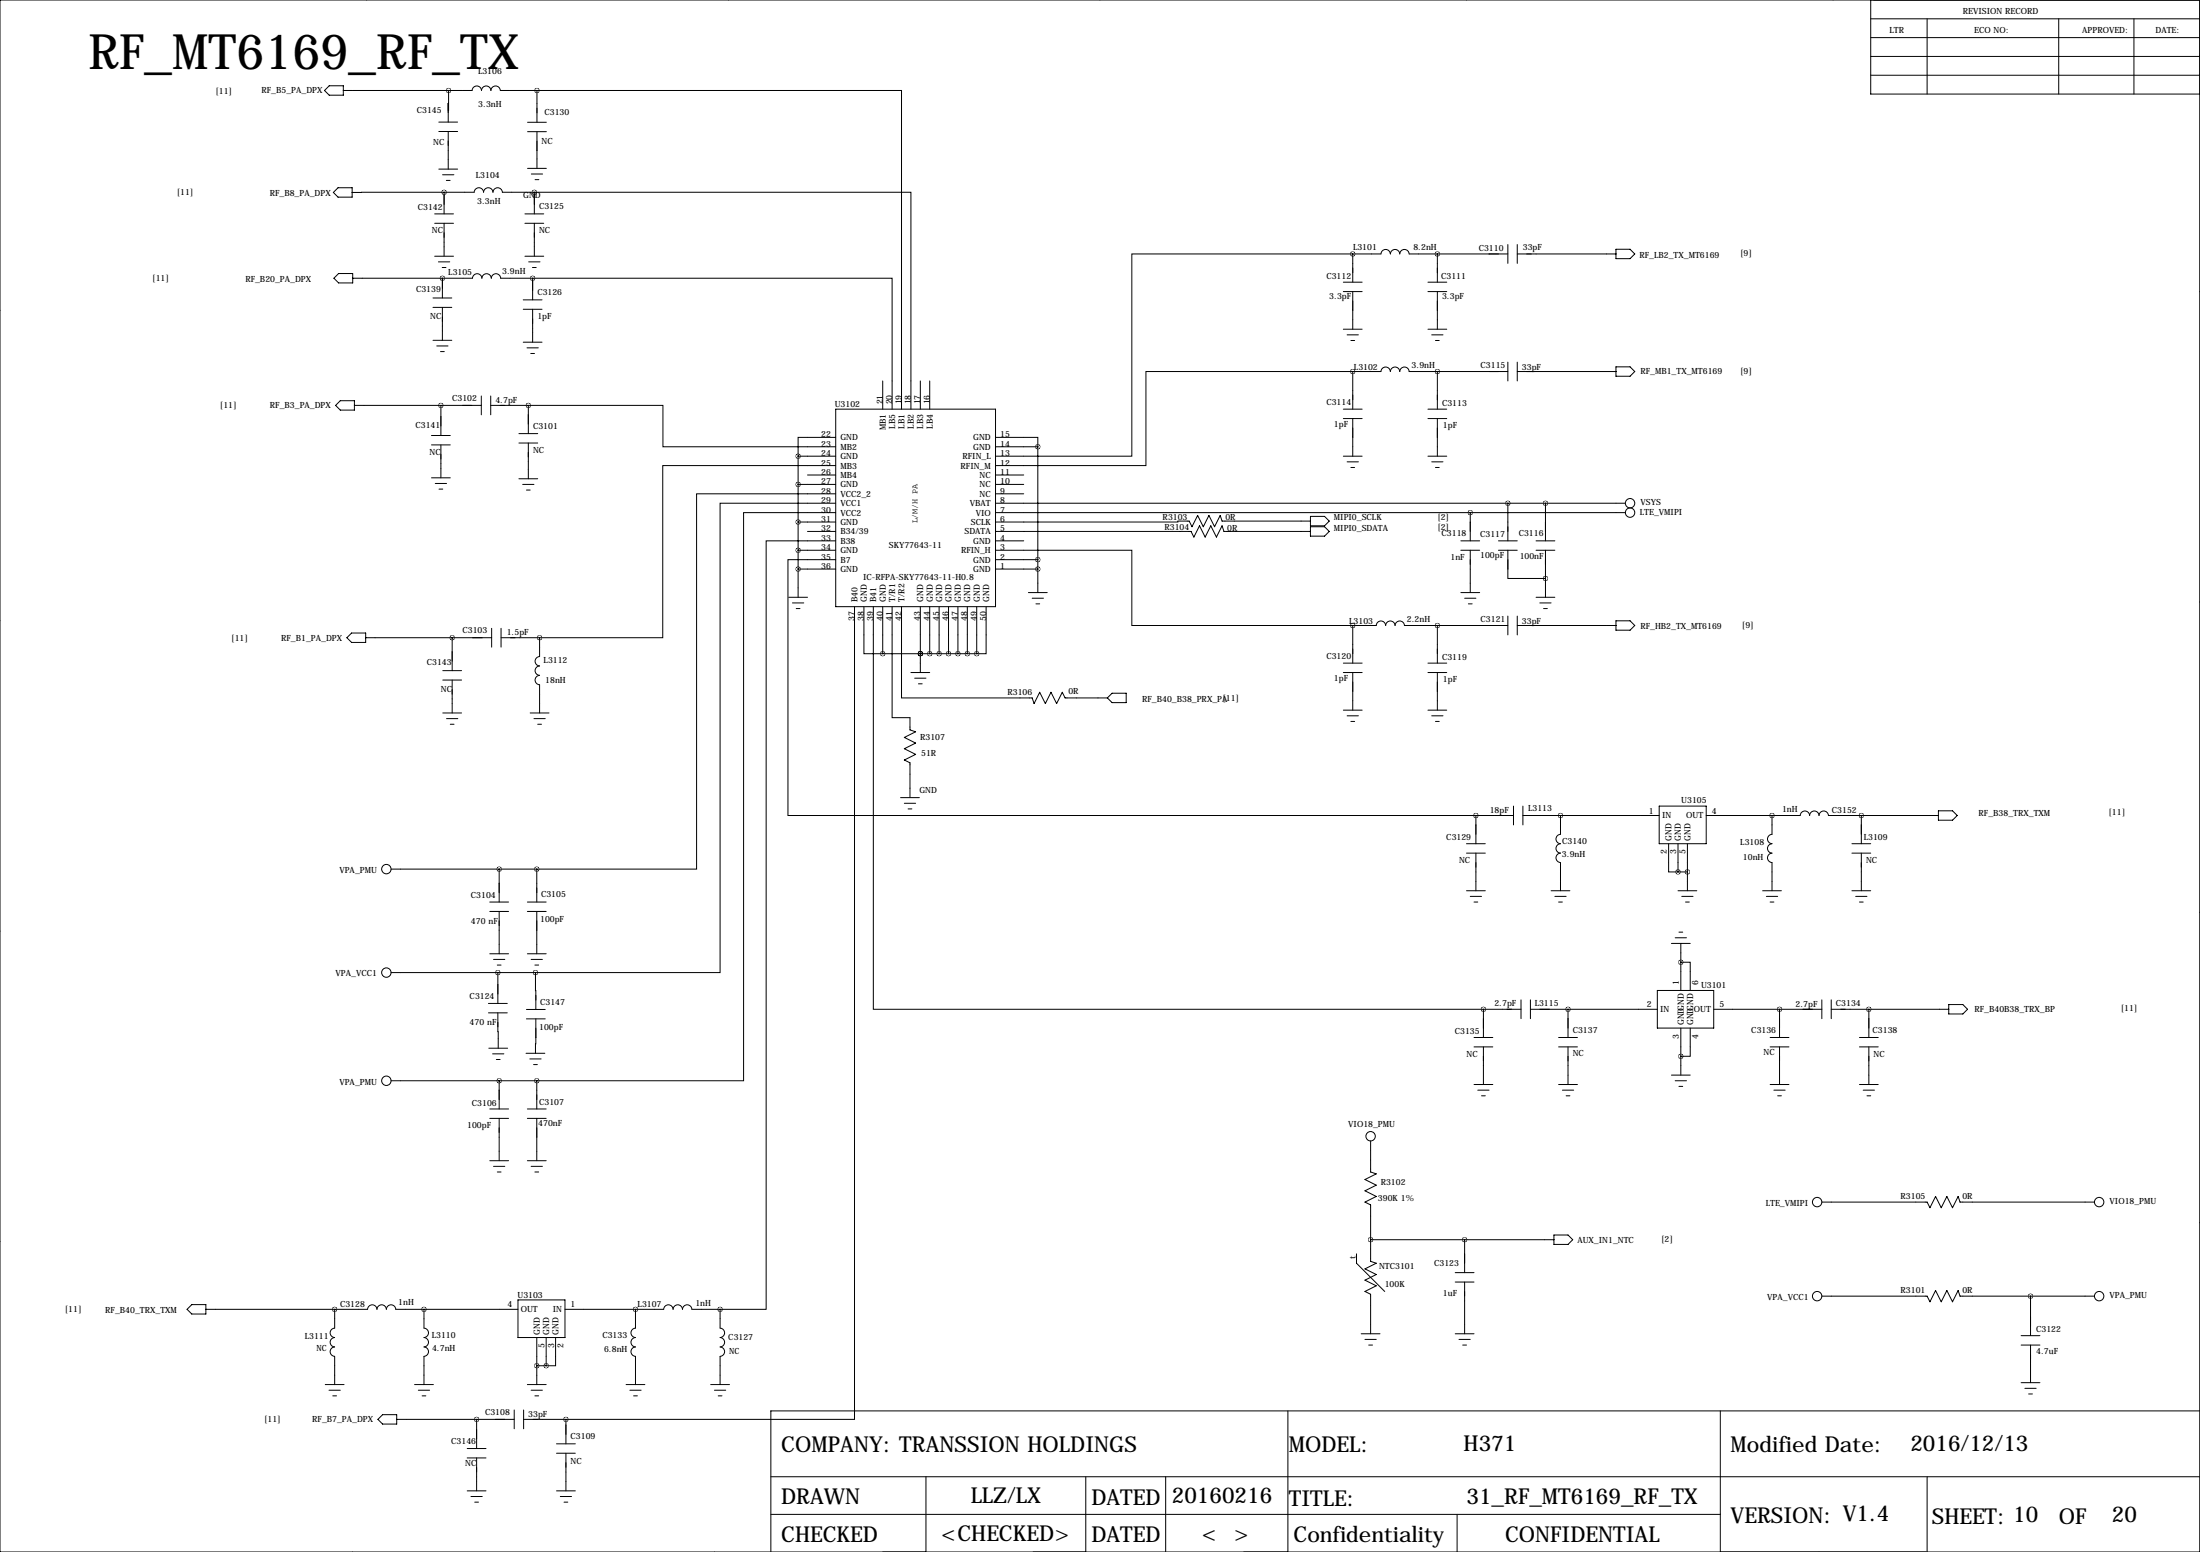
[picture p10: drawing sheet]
<svg xmlns="http://www.w3.org/2000/svg" width="594mm" height="419mm" viewBox="0 0 594 419" stroke-linecap="round" stroke-linejoin="round" font-family="sans-serif">
<g fill="none" stroke="#000" stroke-width=".27">
<path d="M99.1 -.1v.1M196.8 -.1v.1M297.2 -.1v.1M396.2 -.1v.1M495.3 -.1v.1M0 0h594.4v419.1h-594.4zM505.5 5.1h88.9M505.5 10.2h88.9M505.5 0v25.4h88.9M505.5 15.2h88.9M520.7 5.1v20.3M556.3 5.1v20.3"/>
<path d="M576.6 5.1v20.3M89 23.2h3.8v2.5h-3.8l-1.3-1.3zM92.8 24.4h34.8a1.27 1.27 0 0 1 1.2-1.2 1.27 1.27 0 0 1 1.3 1.2 1.27 1.27 0 0 1 1.3-1.2 1.27 1.27 0 0 1 1.2 1.2 1.27 1.27 0 0 1 1.3-1.2 1.27 1.27 0 0 1 1.3 1.2h9.9M118.6 35.5h5M118.6 33h5M121.1 35.5v10.2M121.2 24.4l-.1 8.6M142.5 33h5.1M142.5 35.6h5.1M145.1 24.4h98.5v86.1M145.1 24.4v8.6M145.1 35.6v9.9"/>
<path d="M505.5 20.3h88.9M90.1 52l1.2-1.3h3.8v2.5h-3.8zM117.4 57.8h5.1M118.6 45.7h5M119.6 47.2h3M120 51.9l-24.9 .1M120 51.9h8.1M120 51.9v5.9M120.6 48.7h1M128.1 51.9a1.27 1.27 0 0 1 1.3-1.2 1.27 1.27 0 0 1 1.3 1.2M130.7 51.9a1.27 1.27 0 0 1 1.2-1.2 1.27 1.27 0 0 1 1.3 1.2M133.2 51.9a1.27 1.27 0 0 1 1.3-1.2 1.27 1.27 0 0 1 1.2 1.2h8.7"/>
<path d="M141.8 57.8h5.1M142.5 45.5h5.1M143.6 47h3M144.4 51.9h101.7v58.6M144.4 51.9v5.9M144.6 48.5h1M91.5 73.9h3.8v2.5h-3.8l-1.3-1.3zM95.3 75.1h32.4a1.27 1.27 0 0 1 1.2-1.2 1.27 1.27 0 0 1 1.3 1.2M117.4 60.3h5.1M117.4 69.2h5.1M118.5 70.7h3M119.5 72.2h1"/>
<path d="M119.5 75.1v5.4M120 60.3v8.9M130.2 75.1a1.27 1.27 0 0 1 1.3-1.2 1.27 1.27 0 0 1 1.2 1.2 1.27 1.27 0 0 1 1.3-1.2 1.27 1.27 0 0 1 1.3 1.2h8.6M141.8 60.3h5.1M141.8 69.2h5.1M142.8 70.7h3.1M143.9 72.2h1M143.9 75.1h97.1v35.4M143.9 75.1v5.9M144.4 60.3v8.9M363 78.7h5M363 76.2h5"/>
<path d="M365.5 68.6h7.6a1.27 1.27 0 0 1 1.3-1.2 1.27 1.27 0 0 1 1.3 1.2 1.27 1.27 0 0 1 1.2-1.2 1.27 1.27 0 0 1 1.3 1.2 1.27 1.27 0 0 1 1.3-1.2 1.27 1.27 0 0 1 1.2 1.2h26.7M365.5 68.6h-59.7v54.6h-36.8M365.5 68.6v7.6M365.5 78.7v10.2M385.8 78.7h5.1M385.8 76.2h5.1M388.4 68.6v7.6M388.4 78.7v10.2M407.4 66v5.1M410 68.6h26.6M410 66v5.1M436.6 67.3h3.8l1.3 1.3-1.3 1.3h-3.8z"/>
<path d="M594.4 78.7h.1M0 83.8h.1M117 83h5.1M117 80.5h5.1M117 91.9h5.1M118 93.4h3.1M119 94.9h1M119.5 83v8.9M141.4 83.5h5.1M141.4 81h5.1M141.4 92.4h5.1M142.4 93.9h3"/>
<path d="M143.4 95.5h1M143.9 83.5v8.9M363 88.9h5M364 90.4h3M365 91.9h1M385.8 88.9h5.1M386.8 90.4h3.1M387.9 91.9h1M407.4 97.8v5.1M410 97.8v5.1M436.6 99.1h3.8l1.3 1.2-1.3 1.3h-3.8zM91.9 108.2h3.9v2.5h-3.9l-1.2-1.2z"/>
<path d="M95.8 109.5h34.2M116.6 117.6h5.1M119.1 109.5v8.1M130 106.9v5.1M132.6 109.5h10.1M132.6 106.9v5.1M140.2 119.6h5.1M140.2 117.1h5.1M142.7 109.5h36.4v11.1h46.7M142.7 109.5v7.6M142.7 119.6v9.7M225.8 118.1h-10.2v5.1"/>
<path d="M225.8 110.5h43.2v53.3h-43.2zM238.5 102.9v7.6M248.7 102.9v7.6M251.2 102.9v7.6M269 118.1h11.4v2.5M363 110.5h5M363 113h5M365.5 100.3h7.6a1.27 1.27 0 0 1 1.3-1.2 1.27 1.27 0 0 1 1.3 1.2 1.27 1.27 0 0 1 1.2-1.2 1.27 1.27 0 0 1 1.3 1.2 1.27 1.27 0 0 1 1.3-1.2 1.27 1.27 0 0 1 1.2 1.2h26.7M365.5 100.3h-55.9v25.4h-40.6M365.5 100.3v10.2M365.5 113v10.2M385.8 110.5h5.1"/>
<path d="M385.8 113h5.1M388.4 100.3v10.2M388.4 113v10.2M410 100.3h26.6M116.6 120.1h5.1M116.6 129h5.1M117.6 130.6h3M118.6 132.1h1M119.1 120.1v8.9M140.2 129.3h5.1M141.2 130.8h3.1M142.2 132.3h1.1"/>
<path d="M215.6 123.2h10.2M215.6 130.8h10.2M215.6 123.2v38.1M218.2 128.3h7.6M225.8 133.3h-37.6v101.4h-43.2M225.8 138.4h-24.9v153.4h-55.9M225.8 125.7h-46.7v46.5h-33.3M225.8 135.9h-31.2v126.7h-49.9M269 120.6h11.4M269 128.3h7.6M269 130.8h7.6M269 133.3h7.6"/>
<path d="M269 135.9h170.2M269 138.4h170.2M280.4 120.6v39.4M354.1 139.4h3.8l1.3 1.3-1.3 1.3h-3.8zM363 123.2h5M364 124.7h3M365 126.2h1M385.8 123.2h5.1M386.8 124.7h3.1M387.9 126.2h1M397.3 138.4v7.7M407.4 135.9v10.2"/>
<path d="M417.6 135.9v10.2M215.6 141h10.2M215.6 148.6h10.2M215.6 153.7h10.2M218.2 143.5h7.6M225.8 146.1h-18.8v207.5h-12.4M225.8 151.1h-12.9v69.1h185.9M269 148.6h36.8v20.3h59.7M269 143.5h52.8l.8 1.5 1.5-3 1.5 3 1.6-3 1.5 3 1.5-3 .5 1.5h23.4M269 146.1h7.6M269 151.1h11.4M269 153.7h11.4"/>
<path d="M354.1 140.7h-23.9l-.5-1.5-1.5 3-1.6-3-1.5 3-1.5-3-1.5 3-.8-1.5h-3v.3h-49.3M354.1 142.2h3.8l1.3 1.3-1.3 1.3h-3.8zM394.7 146.1h5.1M394.7 148.6h5.1M397.3 148.6v11.4M404.9 146.1h5.1M404.9 148.6h5.1M407.4 148.6v7.6h10.2M415 146.1h5.1M415 148.6h5.1M417.6 148.6v12.7M0 167.6h.1"/>
<path d="M93.7 172.2l1.3-1.3h3.8v2.6h-3.8zM98.8 172.2h34M122.2 172.2v8.9M132.8 169.7v5.1M135.4 172.2h10.4M135.4 169.7v5.1M145.8 172.2v5.1a1.27 1.27 0 0 0-1.2 1.3 1.27 1.27 0 0 0 1.2 1.2 1.27 1.27 0 0 0-1.2 1.3 1.27 1.27 0 0 0 1.2 1.3 1.27 1.27 0 0 0-1.2 1.2 1.27 1.27 0 0 0 1.2 1.3v7.6M213.1 161.3h5.1M214.1 162.8h3.1M215.1 164.3h1.1M230.9 163.8v219.5h-78M233.4 163.8v12.7h5.1"/>
<path d="M236 163.8v108.7h164.8M238.5 163.8v12.7M238.5 176.5h25.4M241 163.8v30h4.9v3.3l1.5 .5-3.1 1.5 3.1 1.6-3.1 1.5 3.1 1.5-3.1 1.5 1.6 .8v9.4M243.6 163.8v24.7h35.3l.5 1.5 1.5-3.1 1.5 3.1 1.6-3.1 1.5 3.1 1.5-3.1 .8 1.6h11.4M248.7 176.5h.1M248.7 163.8v17.8M251.2 163.8v12.7M253.7 163.8v12.7M256.3 163.8v12.7M258.8 163.8v12.7M261.4 163.8v12.7"/>
<path d="M263.9 163.8v12.7M266.4 163.8v12.7h-2.5M277.9 160h5.1M278.9 161.5h3M279.9 163.1h1M363 179.1h5M365.5 168.9v10.2M365.5 168.9h6.4M371.9 168.9a1.27 1.27 0 0 1 1.2-1.2 1.27 1.27 0 0 1 1.3 1.2M374.4 168.9a1.27 1.27 0 0 1 1.3-1.2 1.27 1.27 0 0 1 1.2 1.2M376.9 168.9a1.27 1.27 0 0 1 1.3-1.2 1.27 1.27 0 0 1 1.3 1.2h27.9M385.8 179.1h5.1"/>
<path d="M388.4 168.9v10.2M394.7 160h5.1M395.7 161.5h3.1M396.7 163.1h1.1M407.4 166.4v5M410 166.4v5M410 168.9h26.6M415 161.3h5.1M416.1 162.8h3M417.1 164.3h1M436.6 167.6h3.8l1.3 1.3-1.3 1.3h-3.8zM594.4 162.6h.1"/>
<path d="M119.6 183.6h5.1M119.6 181.1h5.1M119.6 192.5h5.1M120.6 194.1h3.1M121.7 195.6h1M122.2 183.6v8.9M143.3 192.5h5M144.3 194.1h3M145.3 195.6h1M246.1 181.6h5.1M247.1 183.1h3.1M248.2 184.7h1"/>
<path d="M299.2 188.5l1.3-1.3h3.8v2.5h-3.8zM363 181.6h5M363 191.8h5M364 193.3h3M365 194.8h1M365.5 181.6v10.2M385.8 181.6h5.1M385.8 191.8h5.1M386.8 193.3h3.1M387.9 194.8h1M388.4 181.6v10.2M243.3 215.4h5.1"/>
<path d="M244.3 216.9h3.1M245.4 218.4h1M408.9 217.7v5.1M411.5 217.7v5.1M448.3 217.7h12.7v10.1h-12.7zM523.7 218.9h3.9l1.2 1.3-1.2 1.3h-3.9zM105.7 234.7h39.3M134.9 234.7v8.9M145 234.7v8.9M396.2 230.4h5.1M396.2 227.8h5.1M398.8 220.2h10.1"/>
<path d="M398.8 220.2v7.6M398.8 230.4v10.1M411.5 220.2h36.8M421.6 220.2v5.1a1.27 1.27 0 0 0-1.2 1.3 1.27 1.27 0 0 0 1.2 1.2 1.27 1.27 0 0 0-1.2 1.3 1.27 1.27 0 0 0 1.2 1.3 1.27 1.27 0 0 0-1.2 1.2 1.27 1.27 0 0 0 1.2 1.3v7.6M450.8 227.8v7.7h2.6M453.4 227.8v7.7M453.4 235.5h2.5M455.9 227.8v12.7M461 220.2h25.4a1.27 1.27 0 0 1 1.3-1.2 1.27 1.27 0 0 1 1.3 1.2 1.27 1.27 0 0 1 1.2-1.2 1.27 1.27 0 0 1 1.3 1.2 1.27 1.27 0 0 1 1.3-1.2 1.27 1.27 0 0 1 1.2 1.2h29.7M478.8 220.2v5.1a1.27 1.27 0 0 0-1.2 1.3 1.27 1.27 0 0 0 1.2 1.2 1.27 1.27 0 0 0-1.2 1.3 1.27 1.27 0 0 0 1.2 1.3 1.27 1.27 0 0 0-1.2 1.2 1.27 1.27 0 0 0 1.2 1.3v7.6M500.4 230.4h5.1M500.4 227.8h5.1"/>
<path d="M502.9 220.2v7.6M502.9 230.4v10.1M0 251.5h.1M132.3 246.1h5.1M132.3 243.6h5.1M132.3 257.6h5.1M133.3 259.1h3.1M134.9 246.1v11.5M142.5 246.1h5.1M142.5 243.6h5.1M142.5 257.6h5.1M143.5 259.1h3.1"/>
<path d="M145 246.1v11.5M396.2 240.5h5.1M397.3 242.1h3M398.3 243.6h1M419.1 240.5h5.1M420.1 242.1h3.1M421.1 243.6h1M451.6 254.8h5.1M452.6 253.2h3.1M453.4 240.5h5.1M453.6 251.7h1.1M454.2 259.8h2.5v7.7"/>
<path d="M454.2 254.8v12.7M454.4 242.1h3.1M455.4 243.6h1M476.2 240.5h5.1M477.3 242.1h3M478.3 243.6h1M500.4 240.5h5.1M501.4 242.1h3M502.4 243.6h1M594.4 246.4h.1M105.7 262.6h39M132 273.5h5.1"/>
<path d="M132 271h5.1M134.4 260.6h1M134.5 273.5l.1 9.6M134.5 262.6v8.4M142.2 272.6h5.1M142.2 275.1h5.1M144.5 260.6h1M144.7 262.6l.1 10M144.8 275.1l-.1 9.3M400.8 272.5v7.7M400.8 272.5h10.2M411 270v5.1"/>
<path d="M413.5 272.5h34.3M413.5 270v5.1M423.7 272.5v7.7M447.8 267.5h15.2v10.1h-15.2zM454.2 277.6v12.7M456.7 277.6v7.6h-2.5M463 272.5h29.3M480.8 272.5v7.7M492.3 270v5.1M494.8 272.5h31.7M494.8 270v5.1M505 272.5v7.7"/>
<path d="M526.5 271.3h3.9l1.2 1.2-1.2 1.3h-3.9zM105.7 291.8h39.3M132.1 283.1h5.1M132.3 299.5h5.1M133.1 284.6h3M134.1 286.1h1M134.9 291.8v7.7M142.1 284.4h5.1M142.5 299.5h5.1M143.2 286h3M144.2 287.5h1M145 291.8v7.7"/>
<path d="M398.3 282.7h5.1M398.3 280.2h5.1M398.3 292.9h5.1M399.3 294.4h3M400.3 295.9h1M400.8 282.7v10.2M421.1 282.7h5.1M421.1 280.2h5.1M421.1 292.9h5.1M422.1 294.4h3.1M423.2 295.9h1M423.7 282.7v10.2"/>
<path d="M451.6 290.3h5.1M452.6 291.8h3.1M453.6 293.4h1.1M478.3 282.7h5.1M478.3 280.2h5.1M478.3 292.9h5.1M479.3 294.4h3M480.3 295.9h1M480.8 282.7v10.2M502.4 282.7h5.1M502.4 280.2h5.1M502.4 292.9h5.1"/>
<path d="M503.4 294.4h3.1M504.4 295.9h1.1M505 282.7v10.2M132.3 302h5.1M132.3 313.4h5.1M133.3 315h3.1M134.4 316.5h1M134.9 302v11.4M142.5 302h5.1M142.5 313.4h5.1M143.5 315h3.1M144.5 316.5h1"/>
<path d="M145 302v11.4M370.3 308.1v8.4l1.6 .5-3.1 1.5 3.1 1.5-3.1 1.6 3.1 1.5-3.1 1.5 1.5 .8v15.2l1.6 .5-3.1 1.5 3.1 1.6-3.1 1.5 3.1 1.5-3.1 1.5 1.5 .8v10.7M0 335.3h.1M366.5 338.6v2.5l7.6 7.6M370.3 334.8h49.6M395.7 334.8v8.9M419.9 333.5h3.8l1.2 1.3-1.2 1.2h-3.8zM492.3 324.6h28.4l.8 1.5 1.5-3 1.5 3 1.5-3 1.6 3 1.5-3 .5 1.5h36.3M594.4 330.2h.1M50.5 353.6l1.3-1.3h3.8v2.5h-3.8zM55.6 353.6h43.7a1.27 1.27 0 0 1 1.3-1.3 1.27 1.27 0 0 1 1.3 1.3 1.27 1.27 0 0 1 1.2-1.3 1.27 1.27 0 0 1 1.3 1.3 1.27 1.27 0 0 1 1.3-1.3 1.27 1.27 0 0 1 1.2 1.3h33.1M90.4 353.6v5a1.27 1.27 0 0 0-1.2 1.3 1.27 1.27 0 0 0 1.2 1.3"/>
<path d="M114.6 353.6v5a1.27 1.27 0 0 1 1.2 1.3 1.27 1.27 0 0 1-1.2 1.3 1.27 1.27 0 0 1 1.2 1.3 1.27 1.27 0 0 1-1.2 1.2 1.27 1.27 0 0 1 1.2 1.3 1.27 1.27 0 0 1-1.2 1.3v7.6M140 351h12.7v10.2h-12.7zM152.7 353.6h26.6a1.27 1.27 0 0 1 1.3-1.3 1.27 1.27 0 0 1 1.3 1.3 1.27 1.27 0 0 1 1.2-1.3 1.27 1.27 0 0 1 1.3 1.3 1.27 1.27 0 0 1 1.3-1.3 1.27 1.27 0 0 1 1.2 1.3h7.7M171.7 353.6v5a1.27 1.27 0 0 0-1.2 1.3 1.27 1.27 0 0 0 1.2 1.3 1.27 1.27 0 0 0-1.2 1.3 1.27 1.27 0 0 0 1.2 1.2 1.27 1.27 0 0 0-1.2 1.3 1.27 1.27 0 0 0 1.2 1.3v7.6M194.6 353.6v5M194.6 358.6a1.27 1.27 0 0 1 1.2 1.3 1.27 1.27 0 0 1-1.2 1.3M393.2 346.2h5.1M393.2 343.7h5.1M395.7 346.2v14M492.3 350h28.4l.8 1.5 1.5-3 1.5 3 1.5-3 1.6 3 1.5-3 .5 1.5h36.3M548.6 350v10.7M87.9 373.9h5.1"/>
<path d="M88.9 375.4h3M89.9 376.9h1M90.4 363.7a1.27 1.27 0 0 0-1.2 1.3 1.27 1.27 0 0 0 1.2 1.3M90.4 361.2a1.27 1.27 0 0 0-1.2 1.3 1.27 1.27 0 0 0 1.2 1.2M90.4 366.3v7.6M112 373.9h5.1M113 375.4h3.1M114 376.9h1.1M142.5 373.9h5.1M143.5 375.4h3.1M144.5 376.9h1M145 361.2v12.7"/>
<path d="M145 368.8h2.6M147.6 361.2v7.6M150.1 361.2v7.6h-2.5M169.2 373.9h5M170.2 375.4h3M171.2 376.9h1M192 373.9h5.1M193 375.4h3.1M194.1 376.9h1M194.6 363.7a1.27 1.27 0 0 1 1.2 1.3 1.27 1.27 0 0 1-1.2 1.3v7.6M194.6 361.2a1.27 1.27 0 0 1 1.2 1.3 1.27 1.27 0 0 1-1.2 1.2M367.8 360.2h5.1"/>
<path d="M368.8 361.7h3.1M369.8 363.2h1M393.2 360.2h5.1M394.2 361.7h3.1M395.2 363.2h1M546.1 363.2h5.1M546.1 360.7h5.1M546.1 373.4h5.1M547.1 374.9h3.1M548.1 376.4h1M548.6 363.2v10.2M102.1 383.3l1.3-1.3h3.8v2.6h-3.8z"/>
<path d="M107.2 383.3h31.7M126.2 393.7h5.1M126.2 391.2h5.1M128.8 383.3v7.9M128.8 393.7v8.9M138.9 380.7v5.1M141.5 383.3h11.4M141.5 380.7v5.1M150.4 392.4h5M150.4 389.9h5M152.9 383.3v6.6M152.9 392.4v10.2"/>
<path d="M208.3 398.8h386.1M250.2 398.8v20.3M293.4 398.8v20.3M315 398.8v20.3M348 381v38.1M464.8 381v38.1M520.7 398.8v20.3M594.4 381h-386.1v38.1M95.2 419.1h.1M126.2 402.6h5.1M127.3 404.1h3M128.3 405.6h1"/>
<path d="M150.4 402.6h5M151.4 404.1h3M152.4 405.6h1M193 419.1h.1M208.3 408.9h256.5M393.7 408.9v10.2M491.5 419.1h.1"/>
<circle cx="440.4" cy="135.9" r="1.27"/>
<circle cx="440.4" cy="138.4" r="1.27"/>
<circle cx="104.4" cy="234.7" r="1.27"/>
<circle cx="104.4" cy="262.6" r="1.27"/>
<circle cx="104.4" cy="291.8" r="1.27"/>
<circle cx="370.3" cy="306.8" r="1.27"/>
<circle cx="491" cy="324.6" r="1.27"/>
<circle cx="567.2" cy="324.6" r="1.27"/>
<circle cx="491" cy="350" r="1.27"/>
<circle cx="567.2" cy="350" r="1.27"/>
</g>
<path d="M134.8 234.7a.05 .05 0 0 0 .1 0 .05 .05 0 0 0-.1 0zM145 234.7a.05 .05 0 0 0 .1 0 .05 .05 0 0 0-.1 0zM134.8 291.8a.05 .05 0 0 0 .1 0 .05 .05 0 0 0-.1 0zM145 291.8a.05 .05 0 0 0 .1 0 .05 .05 0 0 0-.1 0zM152.9 383.3a.05 .05 0 0 0 .1 0 .05 .05 0 0 0-.1 0zM238.5 176.5a.05 .05 0 0 0 .1 0 .05 .05 0 0 0-.1 0zM248.6 176.5a.05 .05 0 0 0 .1 0 .05 .05 0 0 0-.1 0zM251.2 176.5a.05 .05 0 0 0 .1 0 .05 .05 0 0 0-.1 0zM253.7 176.5a.05 .05 0 0 0 .1 0 .05 .05 0 0 0-.1 0zM256.2 176.5a.05 .05 0 0 0 .1 0 .05 .05 0 0 0-.1 0zM258.8 176.5a.05 .05 0 0 0 .1 0 .05 .05 0 0 0-.1 0zM261.3 176.5a.05 .05 0 0 0 .1 0 .05 .05 0 0 0-.1 0zM263.9 176.5a.05 .05 0 0 0 .1 0 .05 .05 0 0 0-.1 0zM248.6 176.5a.05 .05 0 0 0 .1 0 .05 .05 0 0 0-.1 0zM215.6 153.7a.05 .05 0 0 0 .1 0 .05 .05 0 0 0-.1 0zM215.6 148.6a.05 .05 0 0 0 .1 0 .05 .05 0 0 0-.1 0zM215.6 141a.05 .05 0 0 0 .1 0 .05 .05 0 0 0-.1 0zM215.6 130.8a.05 .05 0 0 0 .1 0 .05 .05 0 0 0-.1 0zM215.6 123.2a.05 .05 0 0 0 .1 0 .05 .05 0 0 0-.1 0zM388.3 68.6a.05 .05 0 0 0 .1 0 .05 .05 0 0 0-.1 0zM365.5 68.6a.05 .05 0 0 0 .1 0 .05 .05 0 0 0-.1 0zM365.5 100.3a.05 .05 0 0 0 .1 0 .05 .05 0 0 0-.1 0zM388.3 100.3a.05 .05 0 0 0 .1 0 .05 .05 0 0 0-.1 0zM407.4 135.9a.05 .05 0 0 0 .1 0 .05 .05 0 0 0-.1 0zM417.5 135.9a.05 .05 0 0 0 .1 0 .05 .05 0 0 0-.1 0zM417.5 156.2a.05 .05 0 0 0 .1 0 .05 .05 0 0 0-.1 0zM397.2 138.4a.05 .05 0 0 0 .1 0 .05 .05 0 0 0-.1 0zM388.3 168.9a.05 .05 0 0 0 .1 0 .05 .05 0 0 0-.1 0zM365.5 168.9a.05 .05 0 0 0 .1 0 .05 .05 0 0 0-.1 0zM280.4 153.7a.05 .05 0 0 0 .1 0 .05 .05 0 0 0-.1 0zM280.4 120.6a.05 .05 0 0 0 .1 0 .05 .05 0 0 0-.1 0zM280.4 151.1a.05 .05 0 0 0 .1 0 .05 .05 0 0 0-.1 0zM395.7 334.8a.05 .05 0 0 0 .1 0 .05 .05 0 0 0-.1 0zM370.3 334.8a.05 .05 0 0 0 .1 0 .05 .05 0 0 0-.1 0zM480.8 272.5a.05 .05 0 0 0 .1 0 .05 .05 0 0 0-.1 0zM423.6 272.5a.05 .05 0 0 0 .1 0 .05 .05 0 0 0-.1 0zM504.9 272.5a.05 .05 0 0 0 .1 0 .05 .05 0 0 0-.1 0zM114.5 353.6a.05 .05 0 0 0 .1 0 .05 .05 0 0 0-.1 0zM90.4 353.6a.05 .05 0 0 0 .1 0 .05 .05 0 0 0-.1 0zM194.5 353.6a.05 .05 0 0 0 .1 0 .05 .05 0 0 0-.1 0zM147.5 368.8a.05 .05 0 0 0 .1 0 .05 .05 0 0 0-.1 0zM145 368.8a.05 .05 0 0 0 .1 0 .05 .05 0 0 0-.1 0zM454.1 285.2a.05 .05 0 0 0 .1 0 .05 .05 0 0 0-.1 0zM454.1 259.8a.05 .05 0 0 0 .1 0 .05 .05 0 0 0-.1 0zM400.8 272.5a.05 .05 0 0 0 .1 0 .05 .05 0 0 0-.1 0zM502.9 220.2a.05 .05 0 0 0 .1 0 .05 .05 0 0 0-.1 0zM421.6 220.2a.05 .05 0 0 0 .1 0 .05 .05 0 0 0-.1 0zM478.7 220.2a.05 .05 0 0 0 .1 0 .05 .05 0 0 0-.1 0zM398.7 220.2a.05 .05 0 0 0 .1 0 .05 .05 0 0 0-.1 0zM455.9 235.5a.05 .05 0 0 0 .1 0 .05 .05 0 0 0-.1 0zM453.3 235.5a.05 .05 0 0 0 .1 0 .05 .05 0 0 0-.1 0zM144.3 51.9a.05 .05 0 0 0 .1 0 .05 .05 0 0 0-.1 0zM121.2 24.4a.05 .05 0 0 0 .1 0 .05 .05 0 0 0-.1 0zM119.1 109.5a.05 .05 0 0 0 .1 0 .05 .05 0 0 0-.1 0zM122.1 172.2a.05 .05 0 0 0 .1 0 .05 .05 0 0 0-.1 0zM128.7 383.3a.05 .05 0 0 0 .1 0 .05 .05 0 0 0-.1 0zM143.9 75.1a.05 .05 0 0 0 .1 0 .05 .05 0 0 0-.1 0zM119.9 51.9a.05 .05 0 0 0 .1 0 .05 .05 0 0 0-.1 0zM119.5 75.1a.05 .05 0 0 0 .1 0 .05 .05 0 0 0-.1 0zM142.7 109.5a.05 .05 0 0 0 .1 0 .05 .05 0 0 0-.1 0zM548.6 350a.05 .05 0 0 0 .1 0 .05 .05 0 0 0-.1 0zM145 24.4a.05 .05 0 0 0 .1 0 .05 .05 0 0 0-.1 0zM134.5 262.6a.05 .05 0 0 0 .1 0 .05 .05 0 0 0-.1 0zM144.6 262.6a.05 .05 0 0 0 .1 0 .05 .05 0 0 0-.1 0z" fill="#000" stroke="#000" stroke-width="1.3"/>
<text font-size="13.2" x="23.9" y="18.5">RF_MT6169_RF_TX</text>
<g font-size="5.9">
<text x="211.1" y="392.2">COMPANY: TRANSSION HOLDINGS</text>
<text x="348.2" y="392.2">MODEL:</text>
<text x="395.5" y="391.7">H371</text>
<text x="467.6" y="392.2">Modified Date:</text>
<text x="516.2" y="391.7">2016/12/13</text>
<text x="211.1" y="406.1">DRAWN</text>
<text x="262.3" y="405.9">LLZ/LX</text>
<text x="294.9" y="406.4">DATED</text>
<text x="316.6" y="405.9">20160216</text>
<text x="348.2" y="406.7">TITLE:</text>
<text x="396.2" y="406.1">31_RF_MT6169_RF_TX</text>
<text x="467.6" y="411.2">VERSION: V1.4</text>
<text x="522" y="411.5">SHEET: 10</text>
<text x="556.3" y="411.5">OF</text>
<text x="570.6" y="411">20</text>
<text x="211.1" y="416.3">CHECKED</text>
<text x="254.3" y="416.1">&lt;CHECKED&gt;</text>
<text x="294.9" y="416.3">DATED</text>
<text x="324.8" y="416.1">&lt; &gt;</text>
<text x="349.5" y="416.3">Confidentiality</text>
<text x="406.7" y="416.3">CONFIDENTIAL</text>
</g>
<g font-size="2.3">
<text x="530.4" y="3.8">REVISION RECORD</text>
<text x="510.5" y="8.9">LTR</text>
<text x="533.4" y="8.9">ECO NO:</text>
<text x="562.6" y="8.9">APPROVED:</text>
<text x="582.4" y="8.9">DATE:</text>
<text x="129.2" y="19.9">L3106</text>
<text x="58.2" y="25.3">[11]</text>
<text x="70.7" y="25.2">RF_B5_PA_DPX</text>
<text x="129.2" y="28.8">3.3nH</text>
<text x="112.6" y="30.5">C3145</text>
<text x="147.1" y="31">C3130</text>
<text x="117.1" y="39.1">NC</text>
<text x="146.4" y="39">NC</text>
<text x="47.8" y="52.6">[11]</text>
<text x="72.9" y="52.8">RF_B8_PA_DPX</text>
<text x="128.6" y="48.1">L3104</text>
<text x="141.4" y="53.6">GND</text>
<text x="112.9" y="56.8">C3142</text>
<text x="128.9" y="55.2">3.3nH</text>
<text x="145.6" y="56.3">C3125</text>
<text x="116.7" y="62.8">NC</text>
<text x="145.6" y="62.8">NC</text>
<text x="365.6" y="67.6">L3101</text>
<text x="381.9" y="67.4">8.2nH</text>
<text x="399.5" y="67.8">C3110</text>
<text x="411.5" y="67.4">33pF</text>
<text x="443" y="69.6">RF_LB2_TX_MT6169</text>
<text x="470.2" y="69.2">[9]</text>
<text x="41.1" y="75.9">[11]</text>
<text x="66.3" y="76.1">RF_B20_PA_DPX</text>
<text x="121.1" y="74.4">L3105</text>
<text x="135.7" y="74">3.9nH</text>
<text x="358.4" y="75.4">C3112</text>
<text x="389.4" y="75.4">C3111</text>
<text x="112.4" y="78.8">C3139</text>
<text x="145.2" y="79.5">C3126</text>
<text x="359.2" y="80.9">3.3pF</text>
<text x="389.6" y="80.9">3.3pF</text>
<text x="116.2" y="86.1">NC</text>
<text x="145.2" y="86.1">1pF</text>
<text x="365.8" y="99.8">L3102</text>
<text x="381.4" y="99.4">3.9nH</text>
<text x="400.1" y="99.4">C3115</text>
<text x="411.2" y="99.8">33pF</text>
<text x="443.2" y="101.1">RF_MB1_TX_MT6169</text>
<text x="470.2" y="100.9">[9]</text>
<text x="59.4" y="110.1">[11]</text>
<text x="72.9" y="110.2">RF_B3_PA_DPX</text>
<text x="122.2" y="108.3">C3102</text>
<text x="133.9" y="108.7">4.7pF</text>
<text x="225.6" y="110">U3102</text>
<text x="238.5" y="109.2" transform="rotate(-90 238.5 109.2)">21</text>
<text x="241" y="109.2" transform="rotate(-90 241 109.2)">20</text>
<text x="243.6" y="109.2" transform="rotate(-90 243.6 109.2)">19</text>
<text x="246.1" y="109.2" transform="rotate(-90 246.1 109.2)">18</text>
<text x="248.7" y="109.2" transform="rotate(-90 248.7 109.2)">17</text>
<text x="251.2" y="109.2" transform="rotate(-90 251.2 109.2)">16</text>
<text x="358.4" y="109.5">C3114</text>
<text x="389.6" y="109.7">C3113</text>
<text x="112.3" y="115.7">C3141</text>
<text x="144" y="115.9">C3101</text>
<text x="221.9" y="118.1">22</text>
<text x="227.1" y="118.9">GND</text>
<text x="239.3" y="116.2" transform="rotate(-90 239.3 116.2)">MB1</text>
<text x="241.9" y="115.7" transform="rotate(-90 241.9 115.7)">LB5</text>
<text x="244.4" y="115.7" transform="rotate(-90 244.4 115.7)">LB1</text>
<text x="246.9" y="115.7" transform="rotate(-90 246.9 115.7)">LB2</text>
<text x="249.5" y="115.7" transform="rotate(-90 249.5 115.7)">LB3</text>
<text x="252" y="115.7" transform="rotate(-90 252 115.7)">LB4</text>
<text x="263" y="118.9">GND</text>
<text x="270.3" y="118.1">15</text>
<text x="360.4" y="115.4">1pF</text>
<text x="389.9" y="115.7">1pF</text>
<text x="116.1" y="122.9">NC</text>
<text x="144" y="122.4">NC</text>
<text x="221.9" y="125.7">25</text>
<text x="221.9" y="120.7">23</text>
<text x="221.9" y="123.2">24</text>
<text x="227.1" y="121.5">MB2</text>
<text x="227.1" y="124">GND</text>
<text x="260.1" y="124">RFIN_L</text>
<text x="263" y="121.5">GND</text>
<text x="270.3" y="120.7">14</text>
<text x="270.3" y="123.2">13</text>
<text x="270.3" y="125.7">12</text>
<text x="221.9" y="130.8">27</text>
<text x="221.9" y="128.3">26</text>
<text x="227.1" y="131.6">GND</text>
<text x="227.1" y="129.1">MB4</text>
<text x="227.1" y="126.5">MB3</text>
<text x="259.5" y="126.5">RFIN_M</text>
<text x="264.7" y="129.1">NC</text>
<text x="264.7" y="131.6">NC</text>
<text x="270.3" y="128.3">11</text>
<text x="270.3" y="130.8">10</text>
<text x="221.9" y="135.9">29</text>
<text x="221.9" y="133.4">28</text>
<text x="227.1" y="136.7">VCC1</text>
<text x="227.1" y="134.2">VCC2_2</text>
<text x="262.1" y="136.7">VBAT</text>
<text x="264.7" y="134.2">NC</text>
<text x="270.3" y="133.4">9</text>
<text x="270.3" y="135.9">8</text>
<text x="443.3" y="136.5">VSYS</text>
<text x="221.9" y="143.5">32</text>
<text x="221.9" y="138.4">30</text>
<text x="221.9" y="141">31</text>
<text x="227.1" y="139.2">VCC2</text>
<text x="227.1" y="141.8">GND</text>
<text x="247.9" y="141.4" transform="rotate(-90 247.9 141.4)">L/M/H PA</text>
<text x="262.3" y="141.8">SCLK</text>
<text x="263.6" y="139.2">VIO</text>
<text x="270.3" y="138.4">7</text>
<text x="270.3" y="141">6</text>
<text x="270.3" y="143.5">5</text>
<text x="314.1" y="140.3">R3103</text>
<text x="314.6" y="143.1">R3104</text>
<text x="331.1" y="140.5">0R</text>
<text x="331.6" y="143.3">0R</text>
<text x="360.4" y="143.3">MIPI0_SDATA</text>
<text x="360.4" y="140.5">MIPI0_SCLK</text>
<text x="388.4" y="143.1">[2]</text>
<text x="388.4" y="140.3">[2]</text>
<text x="443.1" y="139">LTE_VMIPI</text>
<text x="221.9" y="148.6">34</text>
<text x="221.9" y="146.1">33</text>
<text x="227.1" y="149.4">GND</text>
<text x="227.1" y="146.9">B38</text>
<text x="227.1" y="144.3">B34/39</text>
<text x="240.1" y="148.1">SKY77643-11</text>
<text x="259.7" y="149.4">RFIN_H</text>
<text x="260.6" y="144.3">SDATA</text>
<text x="263" y="146.9">GND</text>
<text x="270.3" y="146.1">4</text>
<text x="270.3" y="148.6">3</text>
<text x="389.5" y="144.9">C3118</text>
<text x="399.9" y="145">C3117</text>
<text x="410.3" y="144.9">C3116</text>
<text x="221.9" y="153.7">36</text>
<text x="221.9" y="151.1">35</text>
<text x="227.1" y="154.5">GND</text>
<text x="227.1" y="151.9">B7</text>
<text x="263" y="151.9">GND</text>
<text x="263" y="154.5">GND</text>
<text x="270.3" y="151.1">2</text>
<text x="270.3" y="153.7">1</text>
<text x="391.9" y="151.1">1nF</text>
<text x="399.9" y="150.7">100pF</text>
<text x="410.6" y="150.9">100nF</text>
<text x="233.2" y="156.7">IC-RFPA-SKY77643-11-H0.8</text>
<text x="230.9" y="167.7" transform="rotate(-90 230.9 167.7)">37</text>
<text x="231.7" y="162.6" transform="rotate(-90 231.7 162.6)">B40</text>
<text x="233.4" y="167.7" transform="rotate(-90 233.4 167.7)">38</text>
<text x="234.2" y="162.6" transform="rotate(-90 234.2 162.6)">GND</text>
<text x="236" y="167.7" transform="rotate(-90 236 167.7)">39</text>
<text x="236.8" y="162.6" transform="rotate(-90 236.8 162.6)">B41</text>
<text x="238.5" y="167.7" transform="rotate(-90 238.5 167.7)">40</text>
<text x="239.3" y="162.6" transform="rotate(-90 239.3 162.6)">GND</text>
<text x="241" y="167.7" transform="rotate(-90 241 167.7)">41</text>
<text x="241.9" y="162.6" transform="rotate(-90 241.9 162.6)">T/R1</text>
<text x="243.6" y="167.7" transform="rotate(-90 243.6 167.7)">42</text>
<text x="244.4" y="162.6" transform="rotate(-90 244.4 162.6)">T/R2</text>
<text x="248.7" y="167.7" transform="rotate(-90 248.7 167.7)">43</text>
<text x="249.5" y="162.6" transform="rotate(-90 249.5 162.6)">GND</text>
<text x="251.2" y="167.7" transform="rotate(-90 251.2 167.7)">44</text>
<text x="252" y="162.6" transform="rotate(-90 252 162.6)">GND</text>
<text x="253.7" y="167.7" transform="rotate(-90 253.7 167.7)">45</text>
<text x="254.6" y="162.6" transform="rotate(-90 254.6 162.6)">GND</text>
<text x="256.3" y="167.7" transform="rotate(-90 256.3 167.7)">46</text>
<text x="257.1" y="162.6" transform="rotate(-90 257.1 162.6)">GND</text>
<text x="258.8" y="167.7" transform="rotate(-90 258.8 167.7)">47</text>
<text x="259.6" y="162.6" transform="rotate(-90 259.6 162.6)">GND</text>
<text x="261.4" y="167.7" transform="rotate(-90 261.4 167.7)">48</text>
<text x="262.2" y="162.6" transform="rotate(-90 262.2 162.6)">GND</text>
<text x="263.9" y="167.7" transform="rotate(-90 263.9 167.7)">49</text>
<text x="264.7" y="162.6" transform="rotate(-90 264.7 162.6)">GND</text>
<text x="266.4" y="167.7" transform="rotate(-90 266.4 167.7)">50</text>
<text x="267.3" y="162.6" transform="rotate(-90 267.3 162.6)">GND</text>
<text x="380.1" y="168">2.2nH</text>
<text x="400.1" y="168">C3121</text>
<text x="62.5" y="173.1">[11]</text>
<text x="76" y="173.2">RF_B1_PA_DPX</text>
<text x="125" y="171">C3103</text>
<text x="136.9" y="171.4">1.5pF</text>
<text x="364.6" y="168.4">L3103</text>
<text x="411.2" y="168.4">33pF</text>
<text x="443.2" y="169.9">RF_HB2_TX_MT6169</text>
<text x="470.7" y="169.5">[9]</text>
<text x="115.3" y="179.7">C3143</text>
<text x="146.9" y="178.9">L3112</text>
<text x="358.4" y="178.1">C3120</text>
<text x="389.6" y="178.3">C3119</text>
<text x="147.3" y="184.4">18nH</text>
<text x="360.4" y="184">1pF</text>
<text x="389.9" y="184.2">1pF</text>
<text x="119.1" y="186.9">NC</text>
<text x="272.2" y="187.7">R3106</text>
<text x="288.7" y="187.5">0R</text>
<text x="308.6" y="189.5">RF_B40_B38_PRX_PA</text>
<text x="330.3" y="189.3">[11]</text>
<text x="248.6" y="199.7">R3107</text>
<text x="248.9" y="204.2">51R</text>
<text x="248.4" y="214.1">GND</text>
<text x="402.5" y="219.5">18pF</text>
<text x="412.9" y="219">L3113</text>
<text x="445.5" y="219.7">1</text>
<text x="449.1" y="221">IN</text>
<text x="454.3" y="216.9">U3105</text>
<text x="455.6" y="221">OUT</text>
<text x="462.5" y="219.7">4</text>
<text x="481.5" y="219.3">1nH</text>
<text x="495" y="219.5">C3152</text>
<text x="534.6" y="220.5">RF_B38_TRX_TXM</text>
<text x="569.7" y="220.1">[11]</text>
<text x="390.8" y="226.9">C3129</text>
<text x="422.1" y="227.9">C3140</text>
<text x="451.7" y="227.1" transform="rotate(-90 451.7 227.1)">GND</text>
<text x="454.2" y="227.1" transform="rotate(-90 454.2 227.1)">GND</text>
<text x="456.7" y="227.1" transform="rotate(-90 456.7 227.1)">GND</text>
<text x="503.6" y="226.9">L3109</text>
<text x="394.2" y="232.9">NC</text>
<text x="422" y="231.4">3.9nH</text>
<text x="450.3" y="230.7" transform="rotate(-90 450.3 230.7)">2</text>
<text x="452.9" y="230.7" transform="rotate(-90 452.9 230.7)">3</text>
<text x="455.4" y="230.7" transform="rotate(-90 455.4 230.7)">5</text>
<text x="470.2" y="228.2">L3108</text>
<text x="470.9" y="232.2">10nH</text>
<text x="504.2" y="233.2">NC</text>
<text x="91.7" y="235.7">VPA_PMU</text>
<text x="127.3" y="242.4">C3104</text>
<text x="146.2" y="242.3">C3105</text>
<text x="127.3" y="249.4">470 nF</text>
<text x="145.9" y="249">100pF</text>
<text x="90.7" y="263.7">VPA_VCC1</text>
<text x="126.9" y="269.8">C3124</text>
<text x="453.6" y="265.9" transform="rotate(-90 453.6 265.9)">1</text>
<text x="458.8" y="265.9" transform="rotate(-90 458.8 265.9)">6</text>
<text x="459.6" y="266.7">U3101</text>
<text x="145.9" y="271.3">C3147</text>
<text x="403.8" y="271.8">2.7pF</text>
<text x="414.7" y="271.6">L3115</text>
<text x="445" y="272">2</text>
<text x="448.6" y="273.3">IN</text>
<text x="457.7" y="273.3">OUT</text>
<text x="464.6" y="272">5</text>
<text x="485.1" y="272">2.7pF</text>
<text x="496.1" y="271.6">C3134</text>
<text x="533.5" y="273.3">RF_B40B38_TRX_BP</text>
<text x="573" y="273.1">[11]</text>
<text x="126.9" y="276.8">470 nF</text>
<text x="145.7" y="278">100pF</text>
<text x="393.1" y="279.2">C3135</text>
<text x="424.9" y="279">C3137</text>
<text x="453.6" y="280.5" transform="rotate(-90 453.6 280.5)">3</text>
<text x="455" y="276.9" transform="rotate(-90 455 276.9)">GNDGND</text>
<text x="457.5" y="276.9" transform="rotate(-90 457.5 276.9)">GNDGND</text>
<text x="458.8" y="280.5" transform="rotate(-90 458.8 280.5)">4</text>
<text x="473.2" y="279">C3136</text>
<text x="506" y="279">C3138</text>
<text x="396.3" y="285.5">NC</text>
<text x="424.9" y="285.2">NC</text>
<text x="476.5" y="285">NC</text>
<text x="506.2" y="285.5">NC</text>
<text x="91.7" y="292.9">VPA_PMU</text>
<text x="127.5" y="298.5">C3106</text>
<text x="145.7" y="298.4">C3107</text>
<text x="126.2" y="304.5">100pF</text>
<text x="145.4" y="304.1">470nF</text>
<text x="364.3" y="304.3">VIO18_PMU</text>
<text x="373.1" y="319.9">R3102</text>
<text x="513.5" y="323.7">R3105</text>
<text x="530.2" y="323.8">0R</text>
<text x="372.3" y="324.4">390K 1%</text>
<text x="477.1" y="325.6">LTE_VMIPI</text>
<text x="570" y="325.2">VIO18_PMU</text>
<text x="426.2" y="335.5">AUX_IN1_NTC</text>
<text x="448.8" y="335.4">[2]</text>
<text x="366.3" y="340.1" transform="rotate(-90 366.3 340.1)">t</text>
<text x="387.5" y="342">C3123</text>
<text x="372.6" y="342.7">NTC3101</text>
<text x="374.1" y="347.5">100K</text>
<text x="91.9" y="352.8">C3128</text>
<text x="107.6" y="352.4">1nH</text>
<text x="137.1" y="353.1">4</text>
<text x="139.8" y="350.5">U3103</text>
<text x="154.2" y="353.1">1</text>
<text x="172.3" y="353.1">L3107</text>
<text x="187.9" y="352.6">1nH</text>
<text x="389.9" y="350">1uF</text>
<text x="477.5" y="351">VPA_VCC1</text>
<text x="513.5" y="349.1">R3101</text>
<text x="530.2" y="349.2">0R</text>
<text x="570" y="350.6">VPA_PMU</text>
<text x="17.5" y="354.2">[11]</text>
<text x="28.4" y="354.6">RF_B40_TRX_TXM</text>
<text x="140.7" y="354.4">OUT</text>
<text x="149.4" y="354.4">IN</text>
<text x="550.2" y="359.8">C3122</text>
<text x="82.4" y="361.5">L3111</text>
<text x="85.5" y="364.7">NC</text>
<text x="116.7" y="361.3">L3110</text>
<text x="116.7" y="364.7">4.7nH</text>
<text x="145.8" y="360.4" transform="rotate(-90 145.8 360.4)">GND</text>
<text x="147.2" y="364" transform="rotate(-90 147.2 364)">5</text>
<text x="148.4" y="360.4" transform="rotate(-90 148.4 360.4)">GND</text>
<text x="149.7" y="364" transform="rotate(-90 149.7 364)">3</text>
<text x="150.9" y="360.4" transform="rotate(-90 150.9 360.4)">GND</text>
<text x="152.2" y="364" transform="rotate(-90 152.2 364)">2</text>
<text x="162.8" y="361.3">C3133</text>
<text x="163.2" y="365">6.8nH</text>
<text x="196.8" y="361.8">C3127</text>
<text x="197" y="365.8">NC</text>
<text x="550.2" y="365.8">4.7uF</text>
<text x="71.4" y="383.9">[11]</text>
<text x="131.1" y="382.1">C3108</text>
<text x="142.7" y="382.5">33pF</text>
<text x="84.4" y="384">RF_B7_PA_DPX</text>
<text x="121.9" y="390">C3146</text>
<text x="154.2" y="388.7">C3109</text>
<text x="125.7" y="396">NC</text>
<text x="154.2" y="395.2">NC</text>
</g>
</svg>
